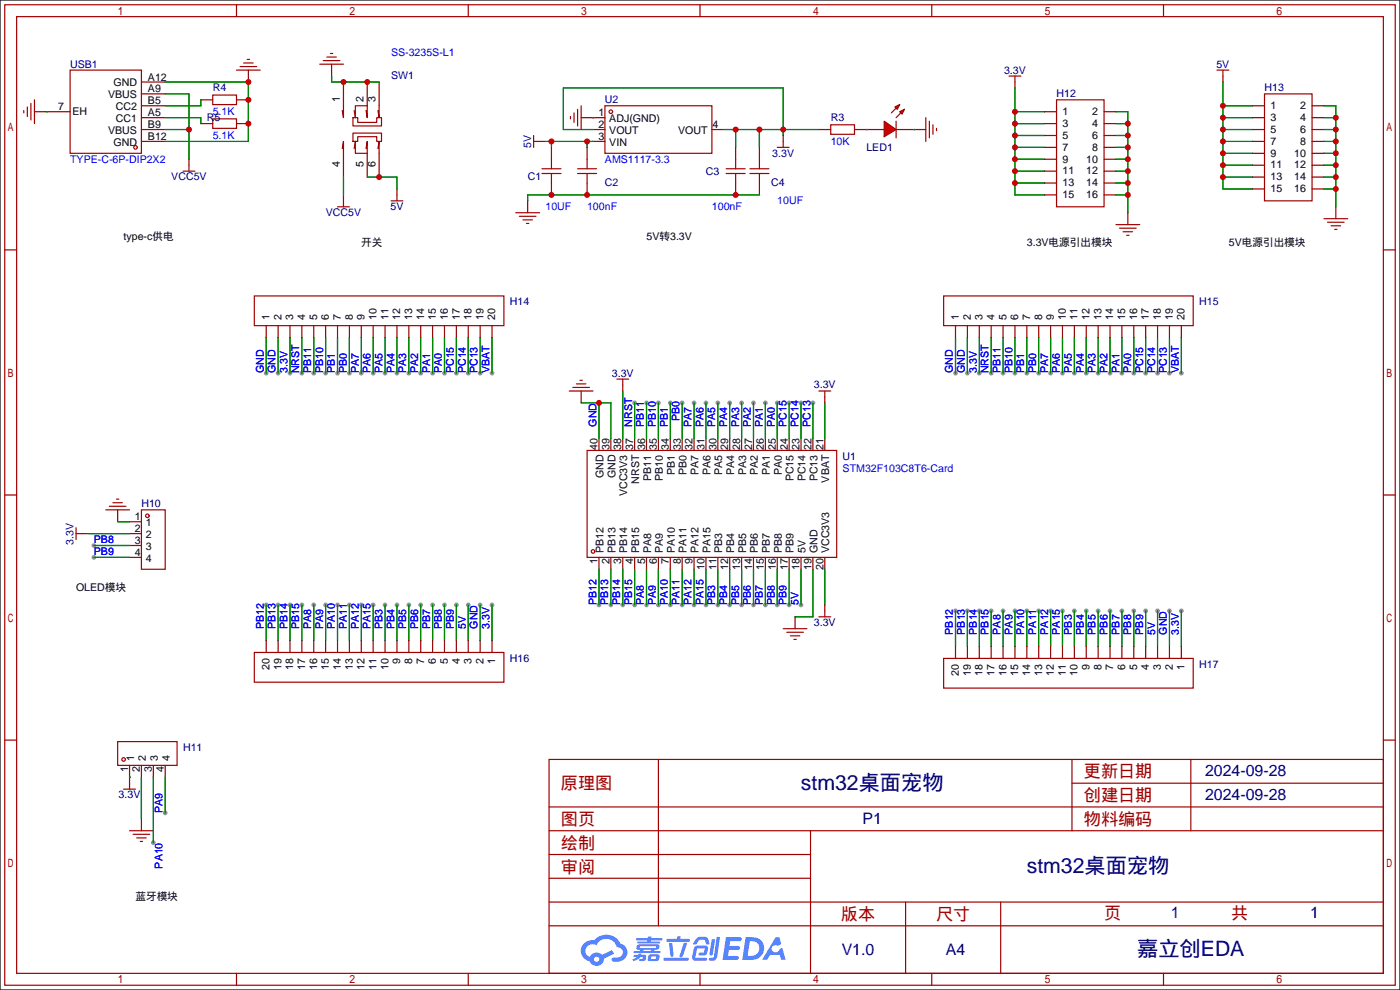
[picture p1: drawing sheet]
<svg xmlns="http://www.w3.org/2000/svg" width="299mm" height="212mm" viewBox="0 0 299 212" stroke-linecap="round" stroke-linejoin="round" font-family="sans-serif">
<path d="M0 0h299.2v211.6h-299.2z" fill="#fff" stroke="#000" stroke-width=".25"/>
<g fill="#999">
<circle cx="135.6" cy="86.1" r=".51"/>
<circle cx="138.2" cy="86.1" r=".51"/>
<circle cx="140.7" cy="86.1" r=".51"/>
<circle cx="143.3" cy="86.1" r=".51"/>
<circle cx="145.8" cy="86.1" r=".51"/>
<circle cx="148.3" cy="86.1" r=".51"/>
<circle cx="150.9" cy="86.1" r=".51"/>
<circle cx="153.4" cy="86.1" r=".51"/>
<circle cx="156" cy="86.1" r=".51"/>
<circle cx="158.5" cy="86.1" r=".51"/>
<circle cx="161" cy="86.1" r=".51"/>
<circle cx="163.6" cy="86.1" r=".51"/>
<circle cx="166.1" cy="86.1" r=".51"/>
<circle cx="171.2" cy="86.1" r=".51"/>
<circle cx="173.7" cy="86.1" r=".51"/>
<circle cx="168.7" cy="86.1" r=".51"/>
<circle cx="128" cy="129.3" r=".51"/>
<circle cx="130.6" cy="129.3" r=".51"/>
<circle cx="133.1" cy="129.3" r=".51"/>
<circle cx="135.6" cy="129.3" r=".51"/>
<circle cx="138.2" cy="129.3" r=".51"/>
<circle cx="140.7" cy="129.3" r=".51"/>
<circle cx="143.3" cy="129.3" r=".51"/>
<circle cx="145.8" cy="129.3" r=".51"/>
<circle cx="148.3" cy="129.3" r=".51"/>
<circle cx="150.9" cy="129.3" r=".51"/>
<circle cx="153.4" cy="129.3" r=".51"/>
<circle cx="156" cy="129.3" r=".51"/>
<circle cx="158.5" cy="129.3" r=".51"/>
<circle cx="161" cy="129.3" r=".51"/>
<circle cx="163.6" cy="129.3" r=".51"/>
<circle cx="166.1" cy="129.3" r=".51"/>
<circle cx="168.7" cy="129.3" r=".51"/>
<circle cx="171.2" cy="129.3" r=".51"/>
<circle cx="204.2" cy="79.8" r=".51"/>
<circle cx="206.8" cy="79.8" r=".51"/>
<circle cx="209.3" cy="79.8" r=".51"/>
<circle cx="211.8" cy="79.8" r=".51"/>
<circle cx="214.4" cy="79.8" r=".51"/>
<circle cx="216.9" cy="79.8" r=".51"/>
<circle cx="219.5" cy="79.8" r=".51"/>
<circle cx="224.5" cy="79.8" r=".51"/>
<circle cx="227.1" cy="79.8" r=".51"/>
<circle cx="229.6" cy="79.8" r=".51"/>
<circle cx="232.2" cy="79.8" r=".51"/>
<circle cx="234.7" cy="79.8" r=".51"/>
<circle cx="237.2" cy="79.8" r=".51"/>
<circle cx="239.8" cy="79.8" r=".51"/>
<circle cx="242.3" cy="79.8" r=".51"/>
<circle cx="244.9" cy="79.8" r=".51"/>
<circle cx="247.4" cy="79.8" r=".51"/>
<circle cx="249.9" cy="79.8" r=".51"/>
<circle cx="252.5" cy="79.8" r=".51"/>
<circle cx="56.9" cy="79.8" r=".51"/>
<circle cx="59.4" cy="79.8" r=".51"/>
<circle cx="62" cy="79.8" r=".51"/>
<circle cx="64.5" cy="79.8" r=".51"/>
<circle cx="67.1" cy="79.8" r=".51"/>
<circle cx="69.6" cy="79.8" r=".51"/>
<circle cx="72.1" cy="79.8" r=".51"/>
<circle cx="77.2" cy="79.8" r=".51"/>
<circle cx="79.8" cy="79.8" r=".51"/>
<circle cx="82.3" cy="79.8" r=".51"/>
<circle cx="84.8" cy="79.8" r=".51"/>
<circle cx="87.4" cy="79.8" r=".51"/>
<circle cx="89.9" cy="79.8" r=".51"/>
<circle cx="92.5" cy="79.8" r=".51"/>
<circle cx="95" cy="79.8" r=".51"/>
<circle cx="97.5" cy="79.8" r=".51"/>
<circle cx="100.1" cy="79.8" r=".51"/>
<circle cx="102.6" cy="79.8" r=".51"/>
<circle cx="105.2" cy="79.8" r=".51"/>
<circle cx="222" cy="79.8" r=".51"/>
<circle cx="74.7" cy="79.8" r=".51"/>
<circle cx="105.2" cy="129.3" r=".51"/>
<circle cx="102.6" cy="129.3" r=".51"/>
<circle cx="100.1" cy="129.3" r=".51"/>
<circle cx="97.5" cy="129.3" r=".51"/>
<circle cx="95" cy="129.3" r=".51"/>
<circle cx="92.5" cy="129.3" r=".51"/>
<circle cx="89.9" cy="129.3" r=".51"/>
<circle cx="87.4" cy="129.3" r=".51"/>
<circle cx="84.8" cy="129.3" r=".51"/>
<circle cx="82.3" cy="129.3" r=".51"/>
<circle cx="79.8" cy="129.3" r=".51"/>
<circle cx="77.2" cy="129.3" r=".51"/>
<circle cx="74.7" cy="129.3" r=".51"/>
<circle cx="72.1" cy="129.3" r=".51"/>
<circle cx="69.6" cy="129.3" r=".51"/>
<circle cx="67.1" cy="129.3" r=".51"/>
<circle cx="64.5" cy="129.3" r=".51"/>
<circle cx="62" cy="129.3" r=".51"/>
<circle cx="59.4" cy="129.3" r=".51"/>
<circle cx="56.9" cy="129.3" r=".51"/>
<circle cx="252.5" cy="130.6" r=".51"/>
<circle cx="249.9" cy="130.6" r=".51"/>
<circle cx="247.4" cy="130.6" r=".51"/>
<circle cx="244.9" cy="130.6" r=".51"/>
<circle cx="242.3" cy="130.6" r=".51"/>
<circle cx="239.8" cy="130.6" r=".51"/>
<circle cx="237.2" cy="130.6" r=".51"/>
<circle cx="234.7" cy="130.6" r=".51"/>
<circle cx="232.2" cy="130.6" r=".51"/>
<circle cx="229.6" cy="130.6" r=".51"/>
<circle cx="227.1" cy="130.6" r=".51"/>
<circle cx="224.5" cy="130.6" r=".51"/>
<circle cx="222" cy="130.6" r=".51"/>
<circle cx="219.5" cy="130.6" r=".51"/>
<circle cx="216.9" cy="130.6" r=".51"/>
<circle cx="214.4" cy="130.6" r=".51"/>
<circle cx="211.8" cy="130.6" r=".51"/>
<circle cx="209.3" cy="130.6" r=".51"/>
<circle cx="206.8" cy="130.6" r=".51"/>
<circle cx="204.2" cy="130.6" r=".51"/>
<circle cx="20.1" cy="116.6" r=".51"/>
<circle cx="20.1" cy="119.1" r=".51"/>
<circle cx="32.8" cy="180.1" r=".51"/>
<circle cx="35.3" cy="173.7" r=".51"/>
</g>
<g fill="none" stroke="#a10000" stroke-width=".25">
<path d="M1 1h297.2v209.6h-297.2zM3.6 3.6h292.1v204.4h-292.1zM50.5 1v2.6M100.1 1v2.6M149.6 1v2.6M199.1 1v2.6M248.7 1v2.6M1 53.4h2.6M295.7 53.4h2.5M1 105.8h2.6M295.7 105.8h2.5M1 158.2h2.6"/>
<path d="M295.7 158.2h2.5M117.3 162.3h178.4v45.7h-178.4zM117.3 177.5h178.4M117.3 172.5h178.4M140.7 162.3v35.6M173.2 177.5v30.5M229.1 162.3v15.2M229.1 167.4h66.6M254.5 162.3v15.2M117.3 182.6h55.9M117.3 197.9h178.4M117.3 192.8h178.4"/>
<path d="M117.3 187.7h55.9M193.5 192.8v15.2M213.9 192.8v15.2M50.5 208v2.6M100.1 208v2.6M149.6 208v2.6M199.1 208v2.6M248.7 208v2.6"/>
</g>
<g fill="#5487ff">
<path d="M155.2 200.3h2.6a.48 .48 0 0 1 .7 .4 .48 .48 0 0 1-.6 .4h-1.8l-.2 1.1h1.9a.43 .43 0 0 1 .4 .4 .43 .43 0 0 1-.5 .4h-1.9l-.2 1.3h1.7a.45 .45 0 0 1 .5 .2 .45 .45 0 0 1-.1 .6h-3.3z"/>
<path d="M165.7 200.3h.9l.4 1.5-.8 .3a.84 .84 0 0 0-1.2 .3 .84 .84 0 0 0 .4 1.1 .84 .84 0 0 0 1.1-.4l.1-.2 .6-.3 .7 2.5h-1l-.2-1h-2.1l-.6 1h-1.1z"/>
<path d="M152.1 200.8h.7l-.5 3.1a.36 .36 0 0 1-.3 .3 .36 .36 0 0 1-.4-.3z"/>
<path d="M153.2 200.2h.7l-.6 4.3a1.13 1.13 0 0 1-1.8 .6l.2-.4h.7l.2-.2z"/>
<path d="M148.9 200.6l.6-.4h1a.77 .77 0 0 1 .9 .5l.3 1-.2 .2h-.5l-.3-.9-.2-.2-1 .1-.7 1-.6-.1-.1-.2z"/>
<path d="M148.4 202.4l.6-.3h1.7a.81 .81 0 0 1 .7 .5 .81 .81 0 0 1-.2 .8 .81 .81 0 0 1-.9 .8h-.7a.32 .32 0 0 1-.3-.3 .32 .32 0 0 1 .4-.3h.7l.2-.9-1.6 .1-.4 1.8 2.2 .1a.32 .32 0 0 1 .3 .4 .32 .32 0 0 1-.4 .2h-2.2l-.5-.3-.1-.5z"/>
<path d="M141.9 204.7h5a.33 .33 0 0 1 .3 .3 .33 .33 0 0 1-.3 .3h-4.9l-.2-.1z"/>
<path d="M146.1 201.5h.8l-.7 2a.98 .98 0 0 1-.7 1.1l-.3-.3z"/>
<path d="M143 201.6h.7l.3 2.5a.34 .34 0 0 1-.3 .4 .34 .34 0 0 1-.4-.3z"/>
<path d="M142.5 200.7h2.1l.3-.6h.6l-.1 .6h1.7a.32 .32 0 0 1 .4 .3 .32 .32 0 0 1-.4 .3h-4.5l-.2-.2z"/>
<path d="M135.5 204.1h.9l.1-.3h.6v.3h.8a.82 .82 0 0 1-.5 1.3h-.8v-.4l.7-.1 .1-.3a.68 .68 0 0 0-1 .4l-1.1 .4-.1-.4 .9-.5h-.7z"/>
<path d="M136 200.5h2.4l.1-.3h.7v.3h2.2l.2 .3-.2 .2h-2.3v.2h1.8l.2 .3-.2 .1h-4.5l-.1-.4h2l.1-.2h-2.3l-.1-.2z"/>
<path d="M159.4 200.3l-.8 4.9h1.7a2.5 2.5 0 0 0 3-2.5 2.5 2.5 0 0 0-3.1-2.4zM160.3 201.1a1.61 1.61 0 0 1 2 1.5 1.61 1.61 0 0 1-1.8 1.7h-.7z"/>
<path d="M136.2 202a.55 .55 0 0 0-.2 .8 .55 .55 0 0 0 .7 .2l.1 .3h-1.3v.3l5.4 .1 .3-.2-.2-.2h-1.2l.2-.3a.7 .7 0 0 0 .8-.3 .7 .7 0 0 0 0-.8l-4.2-.1zM136.8 202.3l3.3-.1 .1 .1-.2 .3h-3.2zM137.5 203h1.7l-.2 .3h-1.4z"/>
<path d="M138.6 204.2a1.05 1.05 0 0 0 0 1.2 2.91 2.91 0 0 0 2.2-.2 .98 .98 0 0 0 0-1.2h-1.6zM139.2 204.5l.9-.1 .1 .4-.2 .2-.8-.1z"/>
<path d="M124.9 201.6a2.23 2.23 0 0 0-.7 2.3 2.23 2.23 0 0 0 1.8 1.6 1.58 1.58 0 0 0 1.8 .9 1.58 1.58 0 0 0 1.3-1.5l2.2-1.1-.5-.7-2.1 1a1.65 1.65 0 0 0-2.7 .4 1.45 1.45 0 0 1-.8-1.9 1.45 1.45 0 0 1 2-.7l.3 .1a2.3 2.3 0 0 1 2.3-1.3 2.3 2.3 0 0 1 2 1.7 1.12 1.12 0 0 1 1.3 1 1.12 1.12 0 0 1-1.1 1.2h-.7a.45 .45 0 0 0-.6 .4 .45 .45 0 0 0 .5 .5 2.21 2.21 0 0 0 2.2-.5 2.21 2.21 0 0 0 .5-2.3 2.13 2.13 0 0 0-1.3-1.1 3.3 3.3 0 0 0-5.6-.7l-1.1 .1zM127 205a.57 .57 0 0 1 1.1 0 .57 .57 0 0 1-1.1 0z"/>
</g>
<g fill="none" stroke="#a10000" stroke-width=".25">
<path d="M15 15h15.2v17.8h-15.2zM50.5 15h5.1M51.3 14.2h3.6M52.1 13.5h2M52.8 12.7h.5M68.3 13.7h5.1M69.1 13h3.5M69.8 12.2h2.1M70.6 11.4h.5M5.1 23.6v.5M5.8 22.9v2M6.6 22.1v3.6"/>
<path d="M7.4 21.3v5.1M39.1 36.6h2.6M40.4 35.3v1.3M45.5 20.3h5v2.1h-5zM45.5 25.4h5v2h-5zM73.2 31.8l.2-1.6v2.6M73.4 22.6v2.5l-.2-1.5M75.4 28.4h6.1v1.8h-1v-1h-4v1h-1.1zM75.4 25.1h1.1v1.1h4v-1.1h1v1.8h-6.1zM75.7 31.8l.2-1.6v2.6h2.6v-2.6l-.3 1.6M75.7 23.6l.2 1.5v-2.5h2.6v2.5l-.3-1.5M80.8 31.8l.2-1.6v2.6"/>
<path d="M81 22.6v2.5l-.2-1.5M114 29v2.5M114 30.2h1.3M115.8 37.1h4.1M115.8 36.1h4.1M117.9 34v2.1M117.9 37.1v2M121.9 24.9v.5M122.7 24.1v2.1M123.4 23.4v3.5M123.4 37.1h4.1M123.4 36.1h4.1"/>
<path d="M124.2 22.6v5.1M125.5 34v2.1M125.5 37.1v2M129.3 22.6h22.8v10.2h-22.8zM155.2 37.1h4.1M155.2 36.1h4.1M157.2 34v2.1M157.2 37.1v2M160.3 37.1h4M160.3 36.1h4M162.3 34v2.1M162.3 37.1v2"/>
<path d="M166.1 31.5h2.6M167.4 30.2v1.3M177.5 26.7h5.1v2h-5.1zM191.5 25.9v3.6M72.1 44.2h2.6M73.4 42.9v1.3M83.6 42.9h2.5M84.8 41.7v1.2M110.2 45.5h5.1M111 46.2h3.6M111.8 47h2M112.5 47.8h.5"/>
<path d="M125.5 96.3h53.3v22.8h-53.3z"/>
<circle cx="29" cy="31.5" r=".38"/>
<circle cx="130.6" cy="23.9" r=".38"/>
<circle cx="126.7" cy="117.9" r=".38"/>
</g>
<g fill="none" stroke="#870000" stroke-width=".25">
<path d="M30.2 17.5h5.1M53.1 15v2.5M70.9 13.7v2.6M73.4 17.5v5.1M78.5 17.5v5.1M81 17.5v5.1M7.4 23.9h7.6M30.2 30.2h5.1M30.2 27.7h5.1M30.2 22.6h5.1M30.2 25.1h5.1M30.2 20.1h5.1"/>
<path d="M40.4 34v1.3M42.9 21.3h2.6M42.9 26.4h2.6M50.5 21.3h2.6M50.5 26.4h2.6M73.4 32.8v5M78.5 32.8v5M81 32.8v5M115.3 30.2h1.3M117.9 31.5v2.5M117.9 39.1v2.6M124.2 25.1h5.1"/>
<path d="M125.5 31.5v2.5M125.5 39.1v2.6M126.7 30.2h2.6M126.7 27.7h2.6M152.1 27.7h2.6M157.2 31.5v2.5M157.2 39.1v2.6M162.3 31.5v2.5M162.3 39.1v2.6M167.4 29v1.2M175 27.7h2.5M182.6 27.7h6.4"/>
<path d="M191.5 27.7h3.8M73.4 41.7v1.2M84.8 40.4v1.3M112.8 42.9v2.6M128 93.7v2.6M130.6 93.7v2.6M133.1 93.7v2.6M135.6 93.7v2.6M138.2 93.7v2.6M140.7 93.7v2.6M143.3 93.7v2.6M145.8 93.7v2.6"/>
<path d="M148.3 93.7v2.6M150.9 93.7v2.6M153.4 93.7v2.6M156 93.7v2.6M158.5 93.7v2.6M161 93.7v2.6M163.6 93.7v2.6M166.1 93.7v2.6M168.7 93.7v2.6M171.2 93.7v2.6M173.7 93.7v2.6M176.3 93.7v2.6"/>
<path d="M128 119.1v2.6M130.6 119.1v2.6M133.1 119.1v2.6M135.6 119.1v2.6M138.2 119.1v2.6M140.7 119.1v2.6M143.3 119.1v2.6M145.8 119.1v2.6M148.3 119.1v2.6M150.9 119.1v2.6M153.4 119.1v2.6M156 119.1v2.6"/>
<path d="M158.5 119.1v2.6M161 119.1v2.6M163.6 119.1v2.6M166.1 119.1v2.6M168.7 119.1v2.6M171.2 119.1v2.6M173.7 119.1v2.6M176.3 119.1v2.6"/>
</g>
<g fill="none" stroke="#008700" stroke-width=".25">
<path d="M35.3 17.5h17.8v12.7h-17.8M70.9 16.3v1.2h10.1M9.9 23.9h.1M35.3 25.1h7.6v1.3M35.3 27.7h5.1M35.3 20.1h5.1v13.9M42.9 21.3v1.3h-7.6M73.4 37.8v3.9M78.5 37.8h6.3v2.6M116.6 30.2h10.1M117.9 30.2v1.3M125.5 30.2v1.3"/>
<path d="M126.7 25.1h.1M126.7 27.7h-6.3v-8.9h47v10.2M154.7 27.7h20.3M157.2 27.7v3.8M162.3 27.7v3.8M162.3 41.7h-49.5v1.2"/>
</g>
<g fill="#f00" stroke="#a10000" stroke-width=".25">
<path d="M189 25.9l2.5 1.8-2.5 1.5z"/>
<path d="M191.3 22.9l1-.5-.5 1z"/>
<path d="M192.3 23.9l1-.5-.5 1z"/>
</g>
<g fill="none" stroke="#a10000" stroke-width=".25">
<path d="M215.6 16.3h2.6M216.9 16.3v1.2M260.1 15h2.5M261.4 15v1.3M191.5 23.1l-1 1M192.5 24.1l-1 1M197.9 25.1v5.1M198.6 25.9v3.6M199.4 26.7v2M200.2 27.4v.5M225.8 21.3h10.2v22.9h-10.2zM270.3 20.1h10.1v22.8h-10.1z"/>
<path d="M238.5 48h5.1M239.3 48.8h3.5M240 49.5h2.1M240.8 50.3h.5M283 46.7h5M283.7 47.5h3.6M284.5 48.3h2M285.2 49h.6M54.4 63.2h53.3v6.4h-53.3zM201.7 63.2h53.3v6.4h-53.3zM121.7 83.6h5M122.4 82.8h3.6"/>
<path d="M123.2 82h2M124 81.3h.5M131.8 81h2.6M133.1 81v1.3M175 83.6h2.5M176.3 83.6v1.2M16.3 112.8v2.5M16.3 114h1.2M22.6 109h5.1M23.4 108.2h3.5M24.1 107.4h2.1M24.9 106.7h.5"/>
<path d="M30.2 109h5.1v12.7h-5.1zM54.4 139.4h53.3v6.4h-53.3zM167.4 134.4h5.1M168.1 135.1h3.6M168.9 135.9h2M169.7 136.7h.5M175 131.8h2.5M176.3 130.6v1.2M25.1 158.5h12.7v5.1h-12.7zM201.7 140.7h53.3v6.4h-53.3zM26.4 168.7h2.6M27.7 167.4v1.3"/>
<path d="M27.7 177.5h5.1M28.4 178.3h3.6M29.2 179.1h2M30 179.8h.5"/>
<circle cx="31.5" cy="110.2" r=".38"/>
<circle cx="26.4" cy="162.3" r=".38"/>
</g>
<g fill="none" stroke="#008700" stroke-width=".25">
<path d="M216.9 18.8v22.9h6.4M261.4 17.5v22.9h6.3M185.2 27.7h.1M195.3 27.7h.1M216.9 36.6h6.4M216.9 34h6.4M216.9 31.5h6.4M216.9 29h6.4M216.9 26.4h6.4M216.9 23.9h6.4M216.9 39.1h6.4M238.5 36.6h2.5"/>
<path d="M238.5 34h2.5M238.5 31.5h2.5M238.5 29h2.5M238.5 26.4h2.5M238.5 23.9h2.5v21.6M238.5 39.1h2.5M261.4 35.3h6.3M261.4 32.8h6.3M261.4 30.2h6.3M261.4 27.7h6.3M261.4 25.1h6.3M261.4 22.6h6.3"/>
<path d="M261.4 37.8h6.3M283 35.3h2.5M283 32.8h2.5M283 30.2h2.5M283 27.7h2.5M283 25.1h2.5M283 22.6h2.5v21.6M283 37.8h2.5M238.5 41.7h2.5M283 40.4h2.5M56.9 72.1v7.7M59.4 72.1v7.7"/>
<path d="M62 72.1v7.7M64.5 72.1v7.7M67.1 72.1v7.7M69.6 72.1v7.7M72.1 72.1v7.7M74.7 72.1v7.7M77.2 72.1v7.7M79.8 72.1v7.7M82.3 72.1v7.7M84.8 72.1v7.7M87.4 72.1v7.7M89.9 72.1v7.7"/>
<path d="M92.5 72.1v7.7M95 72.1v7.7M97.5 72.1v7.7M100.1 72.1v7.7M102.6 72.1v7.7M105.2 72.1v7.7M204.2 72.1v7.7M206.8 72.1v7.7M209.3 72.1v7.7M211.8 72.1v7.7M214.4 72.1v7.7M216.9 72.1v7.7"/>
<path d="M219.5 72.1v7.7M222 72.1v7.7M224.5 72.1v7.7M227.1 72.1v7.7M229.6 72.1v7.7M232.2 72.1v7.7M234.7 72.1v7.7M237.2 72.1v7.7M239.8 72.1v7.7M242.3 72.1v7.7M244.9 72.1v7.7M247.4 72.1v7.7"/>
<path d="M249.9 72.1v7.7M252.5 72.1v7.7M124.2 86.1h6.4v7.6M128 86.1v7.6M133.1 83.6v10.1M135.6 86.1v7.6M138.2 86.1v7.6M140.7 86.1v7.6M143.3 86.1v7.6M145.8 86.1v7.6M148.3 86.1v7.6M150.9 86.1v7.6"/>
<path d="M153.4 86.1v7.6M156 86.1v7.6M158.5 86.1v7.6M161 86.1v7.6M163.6 86.1v7.6M166.1 86.1v7.6M168.7 86.1v7.6M171.2 86.1v7.6M173.7 86.1v7.6M176.3 86.1v7.6M18.8 114h8.9M20.1 116.6h7.6"/>
<path d="M20.1 119.1h7.6M25.1 111.5h2.6M56.9 129.3v7.6M59.4 129.3v7.6M62 129.3v7.6M64.5 129.3v7.6M67.1 129.3v7.6M69.6 129.3v7.6M72.1 129.3v7.6M74.7 129.3v7.6M77.2 129.3v7.6M79.8 129.3v7.6"/>
<path d="M82.3 129.3v7.6M84.8 129.3v7.6M87.4 129.3v7.6M89.9 129.3v7.6M92.5 129.3v7.6M95 129.3v7.6M97.5 129.3v7.6M100.1 129.3v7.6M102.6 129.3v7.6M105.2 129.3v7.6M128 121.7v7.6M130.6 121.7v7.6"/>
<path d="M133.1 121.7v7.6M135.6 121.7v7.6M138.2 121.7v7.6M140.7 121.7v7.6M143.3 121.7v7.6M145.8 121.7v7.6M148.3 121.7v7.6M150.9 121.7v7.6M153.4 121.7v7.6M156 121.7v7.6M158.5 121.7v7.6M161 121.7v7.6"/>
<path d="M163.6 121.7v7.6M166.1 121.7v7.6M168.7 121.7v7.6M171.2 121.7v7.6M173.7 121.7v10.1h-3.8M176.3 121.7v7.6M204.2 130.6v7.6M206.8 130.6v7.6M209.3 130.6v7.6M211.8 130.6v7.6M214.4 130.6v7.6M216.9 130.6v7.6"/>
<path d="M219.5 130.6v7.6M222 130.6v7.6M224.5 130.6v7.6M227.1 130.6v7.6M229.6 130.6v7.6M232.2 130.6v7.6M234.7 130.6v7.6M237.2 130.6v7.6M239.8 130.6v7.6M242.3 130.6v7.6M244.9 130.6v7.6M247.4 130.6v7.6"/>
<path d="M249.9 130.6v7.6M252.5 130.6v7.6M27.7 166.1h.1M30.2 166.1v8.9M32.8 166.1v14M35.3 166.1v7.6"/>
</g>
<g fill="none" stroke="#870000" stroke-width=".25">
<path d="M216.9 17.5v1.3M261.4 16.3v1.2M195.3 27.7h2.6M223.3 23.9h2.5M223.3 26.4h2.5M223.3 29h2.5M223.3 31.5h2.5M223.3 34h2.5M223.3 36.6h2.5M223.3 39.1h2.5M236 23.9h2.5M236 26.4h2.5"/>
<path d="M236 29h2.5M236 31.5h2.5M236 34h2.5M236 36.6h2.5M236 39.1h2.5M267.7 27.7h2.6M267.7 22.6h2.6M267.7 25.1h2.6M267.7 30.2h2.6M267.7 32.8h2.6M267.7 35.3h2.6M267.7 37.8h2.6"/>
<path d="M280.4 27.7h2.6M280.4 22.6h2.6M280.4 25.1h2.6M280.4 30.2h2.6M280.4 32.8h2.6M280.4 35.3h2.6M280.4 37.8h2.6M223.3 41.7h2.5M236 41.7h2.5M241 45.5v2.5M267.7 40.4h2.6M280.4 40.4h2.6"/>
<path d="M285.5 44.2v2.5M56.9 69.6v2.5M59.4 69.6v2.5M62 69.6v2.5M64.5 69.6v2.5M67.1 69.6v2.5M69.6 69.6v2.5M72.1 69.6v2.5M74.7 69.6v2.5M77.2 69.6v2.5M79.8 69.6v2.5M82.3 69.6v2.5"/>
<path d="M84.8 69.6v2.5M87.4 69.6v2.5M89.9 69.6v2.5M92.5 69.6v2.5M95 69.6v2.5M97.5 69.6v2.5M100.1 69.6v2.5M102.6 69.6v2.5M105.2 69.6v2.5M204.2 69.6v2.5M206.8 69.6v2.5M209.3 69.6v2.5"/>
<path d="M211.8 69.6v2.5M214.4 69.6v2.5M216.9 69.6v2.5M219.5 69.6v2.5M222 69.6v2.5M224.5 69.6v2.5M227.1 69.6v2.5M229.6 69.6v2.5M232.2 69.6v2.5M234.7 69.6v2.5M237.2 69.6v2.5M239.8 69.6v2.5"/>
<path d="M242.3 69.6v2.5M244.9 69.6v2.5M247.4 69.6v2.5M249.9 69.6v2.5M252.5 69.6v2.5M124.2 83.6v2.5M133.1 82.3v1.3M176.3 84.8v1.3M17.5 114h1.3M25.1 109v2.5M27.7 111.5h2.5M27.7 114h2.5"/>
<path d="M27.7 116.6h2.5M27.7 119.1h2.5M56.9 136.9v2.5M59.4 136.9v2.5M62 136.9v2.5M64.5 136.9v2.5M67.1 136.9v2.5M69.6 136.9v2.5M72.1 136.9v2.5M74.7 136.9v2.5M77.2 136.9v2.5M79.8 136.9v2.5"/>
<path d="M82.3 136.9v2.5M84.8 136.9v2.5M87.4 136.9v2.5M89.9 136.9v2.5M92.5 136.9v2.5M95 136.9v2.5M97.5 136.9v2.5M100.1 136.9v2.5M102.6 136.9v2.5M105.2 136.9v2.5M169.9 131.8v2.6M176.3 129.3v1.3"/>
<path d="M204.2 138.2v2.5M206.8 138.2v2.5M209.3 138.2v2.5M211.8 138.2v2.5M214.4 138.2v2.5M216.9 138.2v2.5M219.5 138.2v2.5M222 138.2v2.5M224.5 138.2v2.5M227.1 138.2v2.5M229.6 138.2v2.5M232.2 138.2v2.5"/>
<path d="M234.7 138.2v2.5M237.2 138.2v2.5M239.8 138.2v2.5M242.3 138.2v2.5M244.9 138.2v2.5M247.4 138.2v2.5M249.9 138.2v2.5M252.5 138.2v2.5M27.7 163.6v3.8M30.2 163.6v2.5M30.2 175v2.5M32.8 163.6v2.5"/>
<path d="M35.3 163.6v2.5"/>
</g>
<g fill="#c00">
<circle cx="53.1" cy="26.4" r=".63"/>
<circle cx="53.1" cy="21.3" r=".63"/>
<circle cx="53.1" cy="17.5" r=".63"/>
<circle cx="40.4" cy="27.7" r=".63"/>
<circle cx="78.5" cy="17.5" r=".63"/>
<circle cx="73.4" cy="17.5" r=".63"/>
<circle cx="81" cy="37.8" r=".63"/>
<circle cx="125.5" cy="30.2" r=".63"/>
<circle cx="117.9" cy="30.2" r=".63"/>
<circle cx="157.2" cy="27.7" r=".63"/>
<circle cx="162.3" cy="27.7" r=".63"/>
<circle cx="167.4" cy="27.7" r=".63"/>
<circle cx="117.9" cy="41.7" r=".63"/>
<circle cx="125.5" cy="41.7" r=".63"/>
<circle cx="157.2" cy="41.7" r=".63"/>
<circle cx="216.9" cy="36.6" r=".63"/>
<circle cx="216.9" cy="34" r=".63"/>
<circle cx="216.9" cy="31.5" r=".63"/>
<circle cx="216.9" cy="29" r=".63"/>
<circle cx="216.9" cy="26.4" r=".63"/>
<circle cx="216.9" cy="23.9" r=".63"/>
<circle cx="216.9" cy="39.1" r=".63"/>
<circle cx="241" cy="36.6" r=".63"/>
<circle cx="241" cy="34" r=".63"/>
<circle cx="241" cy="31.5" r=".63"/>
<circle cx="241" cy="29" r=".63"/>
<circle cx="241" cy="26.4" r=".63"/>
<circle cx="241" cy="39.1" r=".63"/>
<circle cx="241" cy="41.7" r=".63"/>
<circle cx="128" cy="86.1" r=".63"/>
<circle cx="261.4" cy="35.3" r=".63"/>
<circle cx="261.4" cy="32.8" r=".63"/>
<circle cx="261.4" cy="30.2" r=".63"/>
<circle cx="261.4" cy="27.7" r=".63"/>
<circle cx="261.4" cy="25.1" r=".63"/>
<circle cx="261.4" cy="22.6" r=".63"/>
<circle cx="261.4" cy="37.8" r=".63"/>
<circle cx="285.5" cy="35.3" r=".63"/>
<circle cx="285.5" cy="32.8" r=".63"/>
<circle cx="285.5" cy="30.2" r=".63"/>
<circle cx="285.5" cy="27.7" r=".63"/>
<circle cx="285.5" cy="25.1" r=".63"/>
<circle cx="285.5" cy="37.8" r=".63"/>
<circle cx="285.5" cy="40.4" r=".63"/>
</g>
<g font-size="4.5" fill="#000080">
<text x="171.2" y="168.8">stm32桌面宠物</text>
<text x="219.4" y="186.6">stm32桌面宠物</text>
<text x="243" y="204.4">嘉立创EDA</text>
</g>
<g font-size="3.7" fill="#a00000">
<text x="231.6" y="166.2">更新日期</text>
<text x="119.9" y="168.7">原理图</text>
<text x="231.6" y="171.2">创建日期</text>
<text x="119.9" y="176.3">图页</text>
<text x="231.6" y="176.3">物料编码</text>
<text x="119.9" y="181.4">绘制</text>
<text x="119.9" y="186.5">审阅</text>
<text x="179.7" y="196.6">版本</text>
<text x="200" y="196.6">尺寸</text>
<text x="236" y="196.4">页</text>
<text x="263.1" y="196.4">共</text>
</g>
<g font-size="3.4" fill="#000080">
<text x="257.6" y="165.9">2024-09-28</text>
<text x="257.6" y="171">2024-09-28</text>
<text x="184.4" y="176.1">P1</text>
<text x="250.3" y="196.2">1</text>
<text x="280" y="196.2">1</text>
<text x="179.9" y="204">V1.0</text>
<text x="202.1" y="204">A4</text>
</g>
<g font-size="2.3" fill="#00f">
<text x="83.6" y="11.9">SS-3235S-L1</text>
<text x="45.5" y="24.6">5.1K</text>
<text x="45.5" y="29.7">5.1K</text>
<text x="15" y="34.8">TYPE-C-6P-DIP2X2</text>
<text x="129.3" y="34.8">AMS1117-3.3</text>
<text x="177.5" y="31">10K</text>
<text x="116.6" y="44.9">10UF</text>
<text x="125.5" y="44.9">100nF</text>
<text x="152.1" y="44.9">100nF</text>
<text x="166.1" y="43.7">10UF</text>
<text x="56.4" y="79.8" transform="rotate(-90 56.4 79.8)">GND</text>
<text x="58.9" y="79.8" transform="rotate(-90 58.9 79.8)">GND</text>
<text x="61.4" y="79.8" transform="rotate(-90 61.4 79.8)">3.3V</text>
<text x="64" y="79.8" transform="rotate(-90 64 79.8)">NRST</text>
<text x="66.5" y="79.8" transform="rotate(-90 66.5 79.8)">PB11</text>
<text x="69.1" y="79.8" transform="rotate(-90 69.1 79.8)">PB10</text>
<text x="71.6" y="79.8" transform="rotate(-90 71.6 79.8)">PB1</text>
<text x="74.1" y="79.8" transform="rotate(-90 74.1 79.8)">PB0</text>
<text x="76.7" y="79.8" transform="rotate(-90 76.7 79.8)">PA7</text>
<text x="79.2" y="79.8" transform="rotate(-90 79.2 79.8)">PA6</text>
<text x="81.8" y="79.8" transform="rotate(-90 81.8 79.8)">PA5</text>
<text x="84.3" y="79.8" transform="rotate(-90 84.3 79.8)">PA4</text>
<text x="86.8" y="79.8" transform="rotate(-90 86.8 79.8)">PA3</text>
<text x="89.4" y="79.8" transform="rotate(-90 89.4 79.8)">PA2</text>
<text x="91.9" y="79.8" transform="rotate(-90 91.9 79.8)">PA1</text>
<text x="94.5" y="79.8" transform="rotate(-90 94.5 79.8)">PA0</text>
<text x="97" y="79.8" transform="rotate(-90 97 79.8)">PC15</text>
<text x="99.5" y="79.8" transform="rotate(-90 99.5 79.8)">PC14</text>
<text x="102.1" y="79.8" transform="rotate(-90 102.1 79.8)">PC13</text>
<text x="104.6" y="79.8" transform="rotate(-90 104.6 79.8)">VBAT</text>
<text x="203.7" y="79.8" transform="rotate(-90 203.7 79.8)">GND</text>
<text x="206.2" y="79.8" transform="rotate(-90 206.2 79.8)">GND</text>
<text x="208.8" y="79.8" transform="rotate(-90 208.8 79.8)">3.3V</text>
<text x="211.3" y="79.8" transform="rotate(-90 211.3 79.8)">NRST</text>
<text x="213.8" y="79.8" transform="rotate(-90 213.8 79.8)">PB11</text>
<text x="216.4" y="79.8" transform="rotate(-90 216.4 79.8)">PB10</text>
<text x="218.9" y="79.8" transform="rotate(-90 218.9 79.8)">PB1</text>
<text x="221.5" y="79.8" transform="rotate(-90 221.5 79.8)">PB0</text>
<text x="224" y="79.8" transform="rotate(-90 224 79.8)">PA7</text>
<text x="226.5" y="79.8" transform="rotate(-90 226.5 79.8)">PA6</text>
<text x="229.1" y="79.8" transform="rotate(-90 229.1 79.8)">PA5</text>
<text x="231.6" y="79.8" transform="rotate(-90 231.6 79.8)">PA4</text>
<text x="234.2" y="79.8" transform="rotate(-90 234.2 79.8)">PA3</text>
<text x="236.7" y="79.8" transform="rotate(-90 236.7 79.8)">PA2</text>
<text x="239.2" y="79.8" transform="rotate(-90 239.2 79.8)">PA1</text>
<text x="241.8" y="79.8" transform="rotate(-90 241.8 79.8)">PA0</text>
<text x="244.3" y="79.8" transform="rotate(-90 244.3 79.8)">PC15</text>
<text x="246.9" y="79.8" transform="rotate(-90 246.9 79.8)">PC14</text>
<text x="249.4" y="79.8" transform="rotate(-90 249.4 79.8)">PC13</text>
<text x="251.9" y="79.8" transform="rotate(-90 251.9 79.8)">VBAT</text>
<text x="145.3" y="89.9" transform="rotate(-90 145.3 89.9)">PB0</text>
<text x="127.5" y="91.2" transform="rotate(-90 127.5 91.2)">GND</text>
<text x="135.1" y="91.2" transform="rotate(-90 135.1 91.2)">NRST</text>
<text x="137.6" y="91.2" transform="rotate(-90 137.6 91.2)">PB11</text>
<text x="140.2" y="91.2" transform="rotate(-90 140.2 91.2)">PB10</text>
<text x="142.7" y="91.2" transform="rotate(-90 142.7 91.2)">PB1</text>
<text x="147.8" y="91.2" transform="rotate(-90 147.8 91.2)">PA7</text>
<text x="150.3" y="91.2" transform="rotate(-90 150.3 91.2)">PA6</text>
<text x="152.9" y="91.2" transform="rotate(-90 152.9 91.2)">PA5</text>
<text x="155.4" y="91.2" transform="rotate(-90 155.4 91.2)">PA4</text>
<text x="158" y="91.2" transform="rotate(-90 158 91.2)">PA3</text>
<text x="160.5" y="91.2" transform="rotate(-90 160.5 91.2)">PA2</text>
<text x="163" y="91.2" transform="rotate(-90 163 91.2)">PA1</text>
<text x="165.6" y="91.2" transform="rotate(-90 165.6 91.2)">PA0</text>
<text x="168.1" y="91.2" transform="rotate(-90 168.1 91.2)">PC15</text>
<text x="170.7" y="91.2" transform="rotate(-90 170.7 91.2)">PC14</text>
<text x="173.2" y="91.2" transform="rotate(-90 173.2 91.2)">PC13</text>
<text x="180.1" y="100.8">STM32F103C8T6-Card</text>
<text x="20.1" y="116">PB8</text>
<text x="20.1" y="118.6">PB9</text>
<text x="127.5" y="129.3" transform="rotate(-90 127.5 129.3)">PB12</text>
<text x="130" y="129.3" transform="rotate(-90 130 129.3)">PB13</text>
<text x="132.6" y="129.3" transform="rotate(-90 132.6 129.3)">PB14</text>
<text x="135.1" y="129.3" transform="rotate(-90 135.1 129.3)">PB15</text>
<text x="137.6" y="129.3" transform="rotate(-90 137.6 129.3)">PA8</text>
<text x="140.2" y="129.3" transform="rotate(-90 140.2 129.3)">PA9</text>
<text x="142.7" y="129.3" transform="rotate(-90 142.7 129.3)">PA10</text>
<text x="145.3" y="129.3" transform="rotate(-90 145.3 129.3)">PA11</text>
<text x="147.8" y="129.3" transform="rotate(-90 147.8 129.3)">PA12</text>
<text x="150.3" y="129.3" transform="rotate(-90 150.3 129.3)">PA15</text>
<text x="152.9" y="129.3" transform="rotate(-90 152.9 129.3)">PB3</text>
<text x="155.4" y="129.3" transform="rotate(-90 155.4 129.3)">PB4</text>
<text x="158" y="129.3" transform="rotate(-90 158 129.3)">PB5</text>
<text x="160.5" y="129.3" transform="rotate(-90 160.5 129.3)">PB6</text>
<text x="163" y="129.3" transform="rotate(-90 163 129.3)">PB7</text>
<text x="165.6" y="129.3" transform="rotate(-90 165.6 129.3)">PB8</text>
<text x="168.1" y="129.3" transform="rotate(-90 168.1 129.3)">PB9</text>
<text x="170.7" y="129.3" transform="rotate(-90 170.7 129.3)">5V</text>
<text x="56.4" y="134.4" transform="rotate(-90 56.4 134.4)">PB12</text>
<text x="58.9" y="134.4" transform="rotate(-90 58.9 134.4)">PB13</text>
<text x="61.4" y="134.4" transform="rotate(-90 61.4 134.4)">PB14</text>
<text x="64" y="134.4" transform="rotate(-90 64 134.4)">PB15</text>
<text x="66.5" y="134.4" transform="rotate(-90 66.5 134.4)">PA8</text>
<text x="69.1" y="134.4" transform="rotate(-90 69.1 134.4)">PA9</text>
<text x="71.6" y="134.4" transform="rotate(-90 71.6 134.4)">PA10</text>
<text x="74.1" y="134.4" transform="rotate(-90 74.1 134.4)">PA11</text>
<text x="76.7" y="134.4" transform="rotate(-90 76.7 134.4)">PA12</text>
<text x="79.2" y="134.4" transform="rotate(-90 79.2 134.4)">PA15</text>
<text x="81.8" y="134.4" transform="rotate(-90 81.8 134.4)">PB3</text>
<text x="84.3" y="134.4" transform="rotate(-90 84.3 134.4)">PB4</text>
<text x="86.8" y="134.4" transform="rotate(-90 86.8 134.4)">PB5</text>
<text x="89.4" y="134.4" transform="rotate(-90 89.4 134.4)">PB6</text>
<text x="91.9" y="134.4" transform="rotate(-90 91.9 134.4)">PB7</text>
<text x="94.5" y="134.4" transform="rotate(-90 94.5 134.4)">PB8</text>
<text x="97" y="134.4" transform="rotate(-90 97 134.4)">PB9</text>
<text x="99.5" y="134.4" transform="rotate(-90 99.5 134.4)">5V</text>
<text x="102.1" y="134.4" transform="rotate(-90 102.1 134.4)">GND</text>
<text x="104.6" y="134.4" transform="rotate(-90 104.6 134.4)">3.3V</text>
<text x="203.7" y="135.6" transform="rotate(-90 203.7 135.6)">PB12</text>
<text x="206.2" y="135.6" transform="rotate(-90 206.2 135.6)">PB13</text>
<text x="208.8" y="135.6" transform="rotate(-90 208.8 135.6)">PB14</text>
<text x="211.3" y="135.6" transform="rotate(-90 211.3 135.6)">PB15</text>
<text x="213.8" y="135.6" transform="rotate(-90 213.8 135.6)">PA8</text>
<text x="216.4" y="135.6" transform="rotate(-90 216.4 135.6)">PA9</text>
<text x="218.9" y="135.6" transform="rotate(-90 218.9 135.6)">PA10</text>
<text x="221.5" y="135.6" transform="rotate(-90 221.5 135.6)">PA11</text>
<text x="224" y="135.6" transform="rotate(-90 224 135.6)">PA12</text>
<text x="226.5" y="135.6" transform="rotate(-90 226.5 135.6)">PA15</text>
<text x="229.1" y="135.6" transform="rotate(-90 229.1 135.6)">PB3</text>
<text x="231.6" y="135.6" transform="rotate(-90 231.6 135.6)">PB4</text>
<text x="234.2" y="135.6" transform="rotate(-90 234.2 135.6)">PB5</text>
<text x="236.7" y="135.6" transform="rotate(-90 236.7 135.6)">PB6</text>
<text x="239.2" y="135.6" transform="rotate(-90 239.2 135.6)">PB7</text>
<text x="241.8" y="135.6" transform="rotate(-90 241.8 135.6)">PB8</text>
<text x="244.3" y="135.6" transform="rotate(-90 244.3 135.6)">PB9</text>
<text x="246.9" y="135.6" transform="rotate(-90 246.9 135.6)">5V</text>
<text x="249.4" y="135.6" transform="rotate(-90 249.4 135.6)">GND</text>
<text x="251.9" y="135.6" transform="rotate(-90 251.9 135.6)">3.3V</text>
<text x="34.8" y="173.7" transform="rotate(-90 34.8 173.7)">PA9</text>
<text x="34.8" y="185.6" transform="rotate(-90 34.8 185.6)">PA10</text>
</g>
<g font-size="2.3" fill="#000080">
<text x="15" y="14.4">USB1</text>
<text x="83.6" y="17">SW1</text>
<text x="214.6" y="15.7">3.3V</text>
<text x="260" y="14.4">5V</text>
<text x="45.5" y="19.5">R4</text>
<text x="129.3" y="22.1">U2</text>
<text x="225.8" y="20.8">H12</text>
<text x="270.3" y="19.5">H13</text>
<text x="44.2" y="25.9">R5</text>
<text x="177.5" y="25.9">R3</text>
<text x="113.5" y="31.6" transform="rotate(-90 113.5 31.6)">5V</text>
<text x="165.1" y="33.5">3.3V</text>
<text x="185.2" y="32.2">LED1</text>
<text x="36.6" y="38.6">VCC5V</text>
<text x="112.8" y="38.6">C1</text>
<text x="129.3" y="39.8">C2</text>
<text x="150.9" y="37.3">C3</text>
<text x="164.8" y="39.8">C4</text>
<text x="69.6" y="46.2">VCC5V</text>
<text x="83.4" y="44.9">5V</text>
<text x="109" y="65.2">H14</text>
<text x="256.3" y="65.2">H15</text>
<text x="130.8" y="80.5">3.3V</text>
<text x="173.9" y="83">3.3V</text>
<text x="180.1" y="98.3">U1</text>
<text x="30.2" y="108.4">H10</text>
<text x="15.7" y="116.4" transform="rotate(-90 15.7 116.4)">3.3V</text>
<text x="173.9" y="133.8">3.3V</text>
<text x="109" y="141.4">H16</text>
<text x="256.3" y="142.7">H17</text>
<text x="39.1" y="160.5">H11</text>
<text x="25.4" y="170.7">3.3V</text>
</g>
<g font-size="2.3">
<text x="31.6" y="17.2">A12</text>
<text x="12.5" y="23.6">7</text>
<text x="23.1" y="21">VBUS</text>
<text x="24.2" y="18.5">GND</text>
<text x="24.8" y="23.6">CC2</text>
<text x="31.6" y="22.3">B5</text>
<text x="31.6" y="19.8">A9</text>
<text x="72.6" y="21.8" transform="rotate(-90 72.6 21.8)">1</text>
<text x="77.7" y="21.8" transform="rotate(-90 77.7 21.8)">2</text>
<text x="80.2" y="21.8" transform="rotate(-90 80.2 21.8)">3</text>
<text x="271.5" y="23.3">1</text>
<text x="277.9" y="23.3">2</text>
<text x="15.5" y="24.6">EH</text>
<text x="23.1" y="28.6">VBUS</text>
<text x="24.8" y="26.1">CC1</text>
<text x="31.6" y="29.9">B12</text>
<text x="31.6" y="27.4">B9</text>
<text x="31.6" y="24.8">A5</text>
<text x="127.9" y="24.8">1</text>
<text x="127.9" y="27.4">2</text>
<text x="127.9" y="29.9">3</text>
<text x="130.2" y="26.1">ADJ(GND)</text>
<text x="130.2" y="28.6">VOUT</text>
<text x="144.9" y="28.6">VOUT</text>
<text x="152.3" y="27.4">4</text>
<text x="227.1" y="24.6">1</text>
<text x="227.1" y="27.1">3</text>
<text x="227.1" y="29.7">5</text>
<text x="233.4" y="24.6">2</text>
<text x="233.4" y="27.1">4</text>
<text x="233.4" y="29.7">6</text>
<text x="271.5" y="25.9">3</text>
<text x="271.5" y="28.4">5</text>
<text x="277.9" y="25.9">4</text>
<text x="277.9" y="28.4">6</text>
<text x="24.2" y="31.2">GND</text>
<text x="72.6" y="35.8" transform="rotate(-90 72.6 35.8)">4</text>
<text x="77.7" y="35.8" transform="rotate(-90 77.7 35.8)">5</text>
<text x="80.2" y="35.8" transform="rotate(-90 80.2 35.8)">6</text>
<text x="130.2" y="31.2">VIN</text>
<text x="227.1" y="32.2">7</text>
<text x="227.1" y="34.7">9</text>
<text x="232.2" y="34.7">10</text>
<text x="233.4" y="32.2">8</text>
<text x="271.5" y="30.9">7</text>
<text x="271.5" y="33.5">9</text>
<text x="276.6" y="33.5">10</text>
<text x="277.9" y="30.9">8</text>
<text x="227.1" y="37.3">11</text>
<text x="227.1" y="39.8">13</text>
<text x="232.2" y="37.3">12</text>
<text x="232.2" y="39.8">14</text>
<text x="271.5" y="36">11</text>
<text x="271.5" y="38.6">13</text>
<text x="271.5" y="41.1">15</text>
<text x="276.6" y="36">12</text>
<text x="276.6" y="38.6">14</text>
<text x="276.6" y="41.1">16</text>
<text x="227.1" y="42.4">15</text>
<text x="232.2" y="42.4">16</text>
<text x="26.4" y="51.3">type-c供电</text>
<text x="77.2" y="52.5">开关</text>
<text x="138.2" y="51.3">5V转3.3V</text>
<text x="219.5" y="52.5">3.3V电源引出模块</text>
<text x="262.6" y="52.5">5V电源引出模块</text>
<text x="57.6" y="68.3" transform="rotate(-90 57.6 68.3)">1</text>
<text x="60.1" y="68.3" transform="rotate(-90 60.1 68.3)">2</text>
<text x="62.7" y="68.3" transform="rotate(-90 62.7 68.3)">3</text>
<text x="65.2" y="68.3" transform="rotate(-90 65.2 68.3)">4</text>
<text x="67.8" y="68.3" transform="rotate(-90 67.8 68.3)">5</text>
<text x="70.3" y="68.3" transform="rotate(-90 70.3 68.3)">6</text>
<text x="72.8" y="68.3" transform="rotate(-90 72.8 68.3)">7</text>
<text x="75.4" y="68.3" transform="rotate(-90 75.4 68.3)">8</text>
<text x="77.9" y="68.3" transform="rotate(-90 77.9 68.3)">9</text>
<text x="80.5" y="68.3" transform="rotate(-90 80.5 68.3)">10</text>
<text x="83" y="68.3" transform="rotate(-90 83 68.3)">11</text>
<text x="85.5" y="68.3" transform="rotate(-90 85.5 68.3)">12</text>
<text x="88.1" y="68.3" transform="rotate(-90 88.1 68.3)">13</text>
<text x="90.6" y="68.3" transform="rotate(-90 90.6 68.3)">14</text>
<text x="93.2" y="68.3" transform="rotate(-90 93.2 68.3)">15</text>
<text x="95.7" y="68.3" transform="rotate(-90 95.7 68.3)">16</text>
<text x="98.2" y="68.3" transform="rotate(-90 98.2 68.3)">17</text>
<text x="100.8" y="68.3" transform="rotate(-90 100.8 68.3)">18</text>
<text x="103.3" y="68.3" transform="rotate(-90 103.3 68.3)">19</text>
<text x="105.9" y="68.3" transform="rotate(-90 105.9 68.3)">20</text>
<text x="204.9" y="68.3" transform="rotate(-90 204.9 68.3)">1</text>
<text x="207.5" y="68.3" transform="rotate(-90 207.5 68.3)">2</text>
<text x="210" y="68.3" transform="rotate(-90 210 68.3)">3</text>
<text x="212.5" y="68.3" transform="rotate(-90 212.5 68.3)">4</text>
<text x="215.1" y="68.3" transform="rotate(-90 215.1 68.3)">5</text>
<text x="217.6" y="68.3" transform="rotate(-90 217.6 68.3)">6</text>
<text x="220.2" y="68.3" transform="rotate(-90 220.2 68.3)">7</text>
<text x="222.7" y="68.3" transform="rotate(-90 222.7 68.3)">8</text>
<text x="225.2" y="68.3" transform="rotate(-90 225.2 68.3)">9</text>
<text x="227.8" y="68.3" transform="rotate(-90 227.8 68.3)">10</text>
<text x="230.3" y="68.3" transform="rotate(-90 230.3 68.3)">11</text>
<text x="232.9" y="68.3" transform="rotate(-90 232.9 68.3)">12</text>
<text x="235.4" y="68.3" transform="rotate(-90 235.4 68.3)">13</text>
<text x="237.9" y="68.3" transform="rotate(-90 237.9 68.3)">14</text>
<text x="240.5" y="68.3" transform="rotate(-90 240.5 68.3)">15</text>
<text x="243" y="68.3" transform="rotate(-90 243 68.3)">16</text>
<text x="245.6" y="68.3" transform="rotate(-90 245.6 68.3)">17</text>
<text x="248.1" y="68.3" transform="rotate(-90 248.1 68.3)">18</text>
<text x="250.6" y="68.3" transform="rotate(-90 250.6 68.3)">19</text>
<text x="253.2" y="68.3" transform="rotate(-90 253.2 68.3)">20</text>
<text x="127.7" y="96.1" transform="rotate(-90 127.7 96.1)">40</text>
<text x="130.2" y="96.1" transform="rotate(-90 130.2 96.1)">39</text>
<text x="132.8" y="96.1" transform="rotate(-90 132.8 96.1)">38</text>
<text x="135.3" y="96.1" transform="rotate(-90 135.3 96.1)">37</text>
<text x="137.9" y="96.1" transform="rotate(-90 137.9 96.1)">36</text>
<text x="140.4" y="96.1" transform="rotate(-90 140.4 96.1)">35</text>
<text x="142.9" y="96.1" transform="rotate(-90 142.9 96.1)">34</text>
<text x="144.2" y="101.5" transform="rotate(-90 144.2 101.5)">PB1</text>
<text x="145.5" y="96.1" transform="rotate(-90 145.5 96.1)">33</text>
<text x="146.8" y="101.5" transform="rotate(-90 146.8 101.5)">PB0</text>
<text x="148" y="96.1" transform="rotate(-90 148 96.1)">32</text>
<text x="149.3" y="101.5" transform="rotate(-90 149.3 101.5)">PA7</text>
<text x="150.6" y="96.1" transform="rotate(-90 150.6 96.1)">31</text>
<text x="151.8" y="101.5" transform="rotate(-90 151.8 101.5)">PA6</text>
<text x="153.1" y="96.1" transform="rotate(-90 153.1 96.1)">30</text>
<text x="154.4" y="101.5" transform="rotate(-90 154.4 101.5)">PA5</text>
<text x="155.6" y="96.1" transform="rotate(-90 155.6 96.1)">29</text>
<text x="156.9" y="101.5" transform="rotate(-90 156.9 101.5)">PA4</text>
<text x="158.2" y="96.1" transform="rotate(-90 158.2 96.1)">28</text>
<text x="159.5" y="101.5" transform="rotate(-90 159.5 101.5)">PA3</text>
<text x="160.7" y="96.1" transform="rotate(-90 160.7 96.1)">27</text>
<text x="162" y="101.5" transform="rotate(-90 162 101.5)">PA2</text>
<text x="163.3" y="96.1" transform="rotate(-90 163.3 96.1)">26</text>
<text x="164.5" y="101.5" transform="rotate(-90 164.5 101.5)">PA1</text>
<text x="165.8" y="96.1" transform="rotate(-90 165.8 96.1)">25</text>
<text x="167.1" y="101.5" transform="rotate(-90 167.1 101.5)">PA0</text>
<text x="168.3" y="96.1" transform="rotate(-90 168.3 96.1)">24</text>
<text x="170.9" y="96.1" transform="rotate(-90 170.9 96.1)">23</text>
<text x="173.4" y="96.1" transform="rotate(-90 173.4 96.1)">22</text>
<text x="176" y="96.1" transform="rotate(-90 176 96.1)">21</text>
<text x="129" y="102.2" transform="rotate(-90 129 102.2)">GND</text>
<text x="131.5" y="102.2" transform="rotate(-90 131.5 102.2)">GND</text>
<text x="134.1" y="106" transform="rotate(-90 134.1 106)">VCC3V3</text>
<text x="136.6" y="103.4" transform="rotate(-90 136.6 103.4)">NRST</text>
<text x="139.1" y="102.8" transform="rotate(-90 139.1 102.8)">PB11</text>
<text x="141.7" y="102.8" transform="rotate(-90 141.7 102.8)">PB10</text>
<text x="169.6" y="102.9" transform="rotate(-90 169.6 102.9)">PC15</text>
<text x="172.2" y="102.9" transform="rotate(-90 172.2 102.9)">PC14</text>
<text x="174.7" y="102.9" transform="rotate(-90 174.7 102.9)">PC13</text>
<text x="177.2" y="103.1" transform="rotate(-90 177.2 103.1)">VBAT</text>
<text x="28.8" y="111.2">1</text>
<text x="28.8" y="113.7">2</text>
<text x="31.2" y="112.5">1</text>
<text x="28.8" y="116.3">3</text>
<text x="28.8" y="118.8">4</text>
<text x="31.2" y="115">2</text>
<text x="31.2" y="117.5">3</text>
<text x="129" y="118.2" transform="rotate(-90 129 118.2)">PB12</text>
<text x="131.5" y="118.2" transform="rotate(-90 131.5 118.2)">PB13</text>
<text x="134.1" y="118.2" transform="rotate(-90 134.1 118.2)">PB14</text>
<text x="136.6" y="118.2" transform="rotate(-90 136.6 118.2)">PB15</text>
<text x="139.1" y="118.2" transform="rotate(-90 139.1 118.2)">PA8</text>
<text x="141.7" y="118.2" transform="rotate(-90 141.7 118.2)">PA9</text>
<text x="144.2" y="118.2" transform="rotate(-90 144.2 118.2)">PA10</text>
<text x="146.8" y="118.2" transform="rotate(-90 146.8 118.2)">PA11</text>
<text x="149.3" y="118.2" transform="rotate(-90 149.3 118.2)">PA12</text>
<text x="151.8" y="118.2" transform="rotate(-90 151.8 118.2)">PA15</text>
<text x="154.4" y="118.2" transform="rotate(-90 154.4 118.2)">PB3</text>
<text x="156.9" y="118.2" transform="rotate(-90 156.9 118.2)">PB4</text>
<text x="159.5" y="118.2" transform="rotate(-90 159.5 118.2)">PB5</text>
<text x="162" y="118.2" transform="rotate(-90 162 118.2)">PB6</text>
<text x="164.5" y="118.2" transform="rotate(-90 164.5 118.2)">PB7</text>
<text x="167.1" y="118.2" transform="rotate(-90 167.1 118.2)">PB8</text>
<text x="169.6" y="118.2" transform="rotate(-90 169.6 118.2)">PB9</text>
<text x="172.2" y="118.2" transform="rotate(-90 172.2 118.2)">5V</text>
<text x="174.7" y="118.2" transform="rotate(-90 174.7 118.2)">GND</text>
<text x="177.2" y="118.2" transform="rotate(-90 177.2 118.2)">VCC3V3</text>
<text x="31.2" y="120.1">4</text>
<text x="127.7" y="120.5" transform="rotate(-90 127.7 120.5)">1</text>
<text x="130.2" y="120.5" transform="rotate(-90 130.2 120.5)">2</text>
<text x="132.8" y="120.5" transform="rotate(-90 132.8 120.5)">3</text>
<text x="135.3" y="120.5" transform="rotate(-90 135.3 120.5)">4</text>
<text x="137.9" y="120.5" transform="rotate(-90 137.9 120.5)">5</text>
<text x="140.4" y="120.5" transform="rotate(-90 140.4 120.5)">6</text>
<text x="142.9" y="120.5" transform="rotate(-90 142.9 120.5)">7</text>
<text x="145.5" y="120.5" transform="rotate(-90 145.5 120.5)">8</text>
<text x="148" y="120.5" transform="rotate(-90 148 120.5)">9</text>
<text x="150.6" y="121.8" transform="rotate(-90 150.6 121.8)">10</text>
<text x="153.1" y="121.8" transform="rotate(-90 153.1 121.8)">11</text>
<text x="155.6" y="121.8" transform="rotate(-90 155.6 121.8)">12</text>
<text x="158.2" y="121.8" transform="rotate(-90 158.2 121.8)">13</text>
<text x="160.7" y="121.8" transform="rotate(-90 160.7 121.8)">14</text>
<text x="163.3" y="121.8" transform="rotate(-90 163.3 121.8)">15</text>
<text x="165.8" y="121.8" transform="rotate(-90 165.8 121.8)">16</text>
<text x="168.3" y="121.8" transform="rotate(-90 168.3 121.8)">17</text>
<text x="170.9" y="121.8" transform="rotate(-90 170.9 121.8)">18</text>
<text x="173.4" y="121.8" transform="rotate(-90 173.4 121.8)">19</text>
<text x="176" y="121.8" transform="rotate(-90 176 121.8)">20</text>
<text x="16.3" y="126.2">OLED模块</text>
<text x="57.6" y="143.2" transform="rotate(-90 57.6 143.2)">20</text>
<text x="60.1" y="143.2" transform="rotate(-90 60.1 143.2)">19</text>
<text x="62.7" y="143.2" transform="rotate(-90 62.7 143.2)">18</text>
<text x="65.2" y="143.2" transform="rotate(-90 65.2 143.2)">17</text>
<text x="67.8" y="143.2" transform="rotate(-90 67.8 143.2)">16</text>
<text x="70.3" y="143.2" transform="rotate(-90 70.3 143.2)">15</text>
<text x="72.8" y="143.2" transform="rotate(-90 72.8 143.2)">14</text>
<text x="75.4" y="143.2" transform="rotate(-90 75.4 143.2)">13</text>
<text x="77.9" y="143.2" transform="rotate(-90 77.9 143.2)">12</text>
<text x="80.5" y="143.2" transform="rotate(-90 80.5 143.2)">11</text>
<text x="83" y="143.2" transform="rotate(-90 83 143.2)">10</text>
<text x="85.5" y="142" transform="rotate(-90 85.5 142)">9</text>
<text x="88.1" y="142" transform="rotate(-90 88.1 142)">8</text>
<text x="90.6" y="142" transform="rotate(-90 90.6 142)">7</text>
<text x="93.2" y="142" transform="rotate(-90 93.2 142)">6</text>
<text x="95.7" y="142" transform="rotate(-90 95.7 142)">5</text>
<text x="98.2" y="142" transform="rotate(-90 98.2 142)">4</text>
<text x="100.8" y="142" transform="rotate(-90 100.8 142)">3</text>
<text x="103.3" y="142" transform="rotate(-90 103.3 142)">2</text>
<text x="105.9" y="142" transform="rotate(-90 105.9 142)">1</text>
<text x="232.9" y="143.2" transform="rotate(-90 232.9 143.2)">9</text>
<text x="235.4" y="143.2" transform="rotate(-90 235.4 143.2)">8</text>
<text x="237.9" y="143.2" transform="rotate(-90 237.9 143.2)">7</text>
<text x="240.5" y="143.2" transform="rotate(-90 240.5 143.2)">6</text>
<text x="243" y="143.2" transform="rotate(-90 243 143.2)">5</text>
<text x="245.6" y="143.2" transform="rotate(-90 245.6 143.2)">4</text>
<text x="248.1" y="143.2" transform="rotate(-90 248.1 143.2)">3</text>
<text x="250.6" y="143.2" transform="rotate(-90 250.6 143.2)">2</text>
<text x="253.2" y="143.2" transform="rotate(-90 253.2 143.2)">1</text>
<text x="204.9" y="144.5" transform="rotate(-90 204.9 144.5)">20</text>
<text x="207.5" y="144.5" transform="rotate(-90 207.5 144.5)">19</text>
<text x="210" y="144.5" transform="rotate(-90 210 144.5)">18</text>
<text x="212.5" y="144.5" transform="rotate(-90 212.5 144.5)">17</text>
<text x="215.1" y="144.5" transform="rotate(-90 215.1 144.5)">16</text>
<text x="217.6" y="144.5" transform="rotate(-90 217.6 144.5)">15</text>
<text x="220.2" y="144.5" transform="rotate(-90 220.2 144.5)">14</text>
<text x="222.7" y="144.5" transform="rotate(-90 222.7 144.5)">13</text>
<text x="225.2" y="144.5" transform="rotate(-90 225.2 144.5)">12</text>
<text x="227.8" y="144.5" transform="rotate(-90 227.8 144.5)">11</text>
<text x="230.3" y="144.5" transform="rotate(-90 230.3 144.5)">10</text>
<text x="27.4" y="165" transform="rotate(-90 27.4 165)">1</text>
<text x="28.6" y="162.6" transform="rotate(-90 28.6 162.6)">1</text>
<text x="29.9" y="165" transform="rotate(-90 29.9 165)">2</text>
<text x="31.2" y="162.6" transform="rotate(-90 31.2 162.6)">2</text>
<text x="32.5" y="165" transform="rotate(-90 32.5 165)">3</text>
<text x="33.7" y="162.6" transform="rotate(-90 33.7 162.6)">3</text>
<text x="35" y="165" transform="rotate(-90 35 165)">4</text>
<text x="36.3" y="162.6" transform="rotate(-90 36.3 162.6)">4</text>
<text x="29" y="192.2">蓝牙模块</text>
</g>
</svg>
